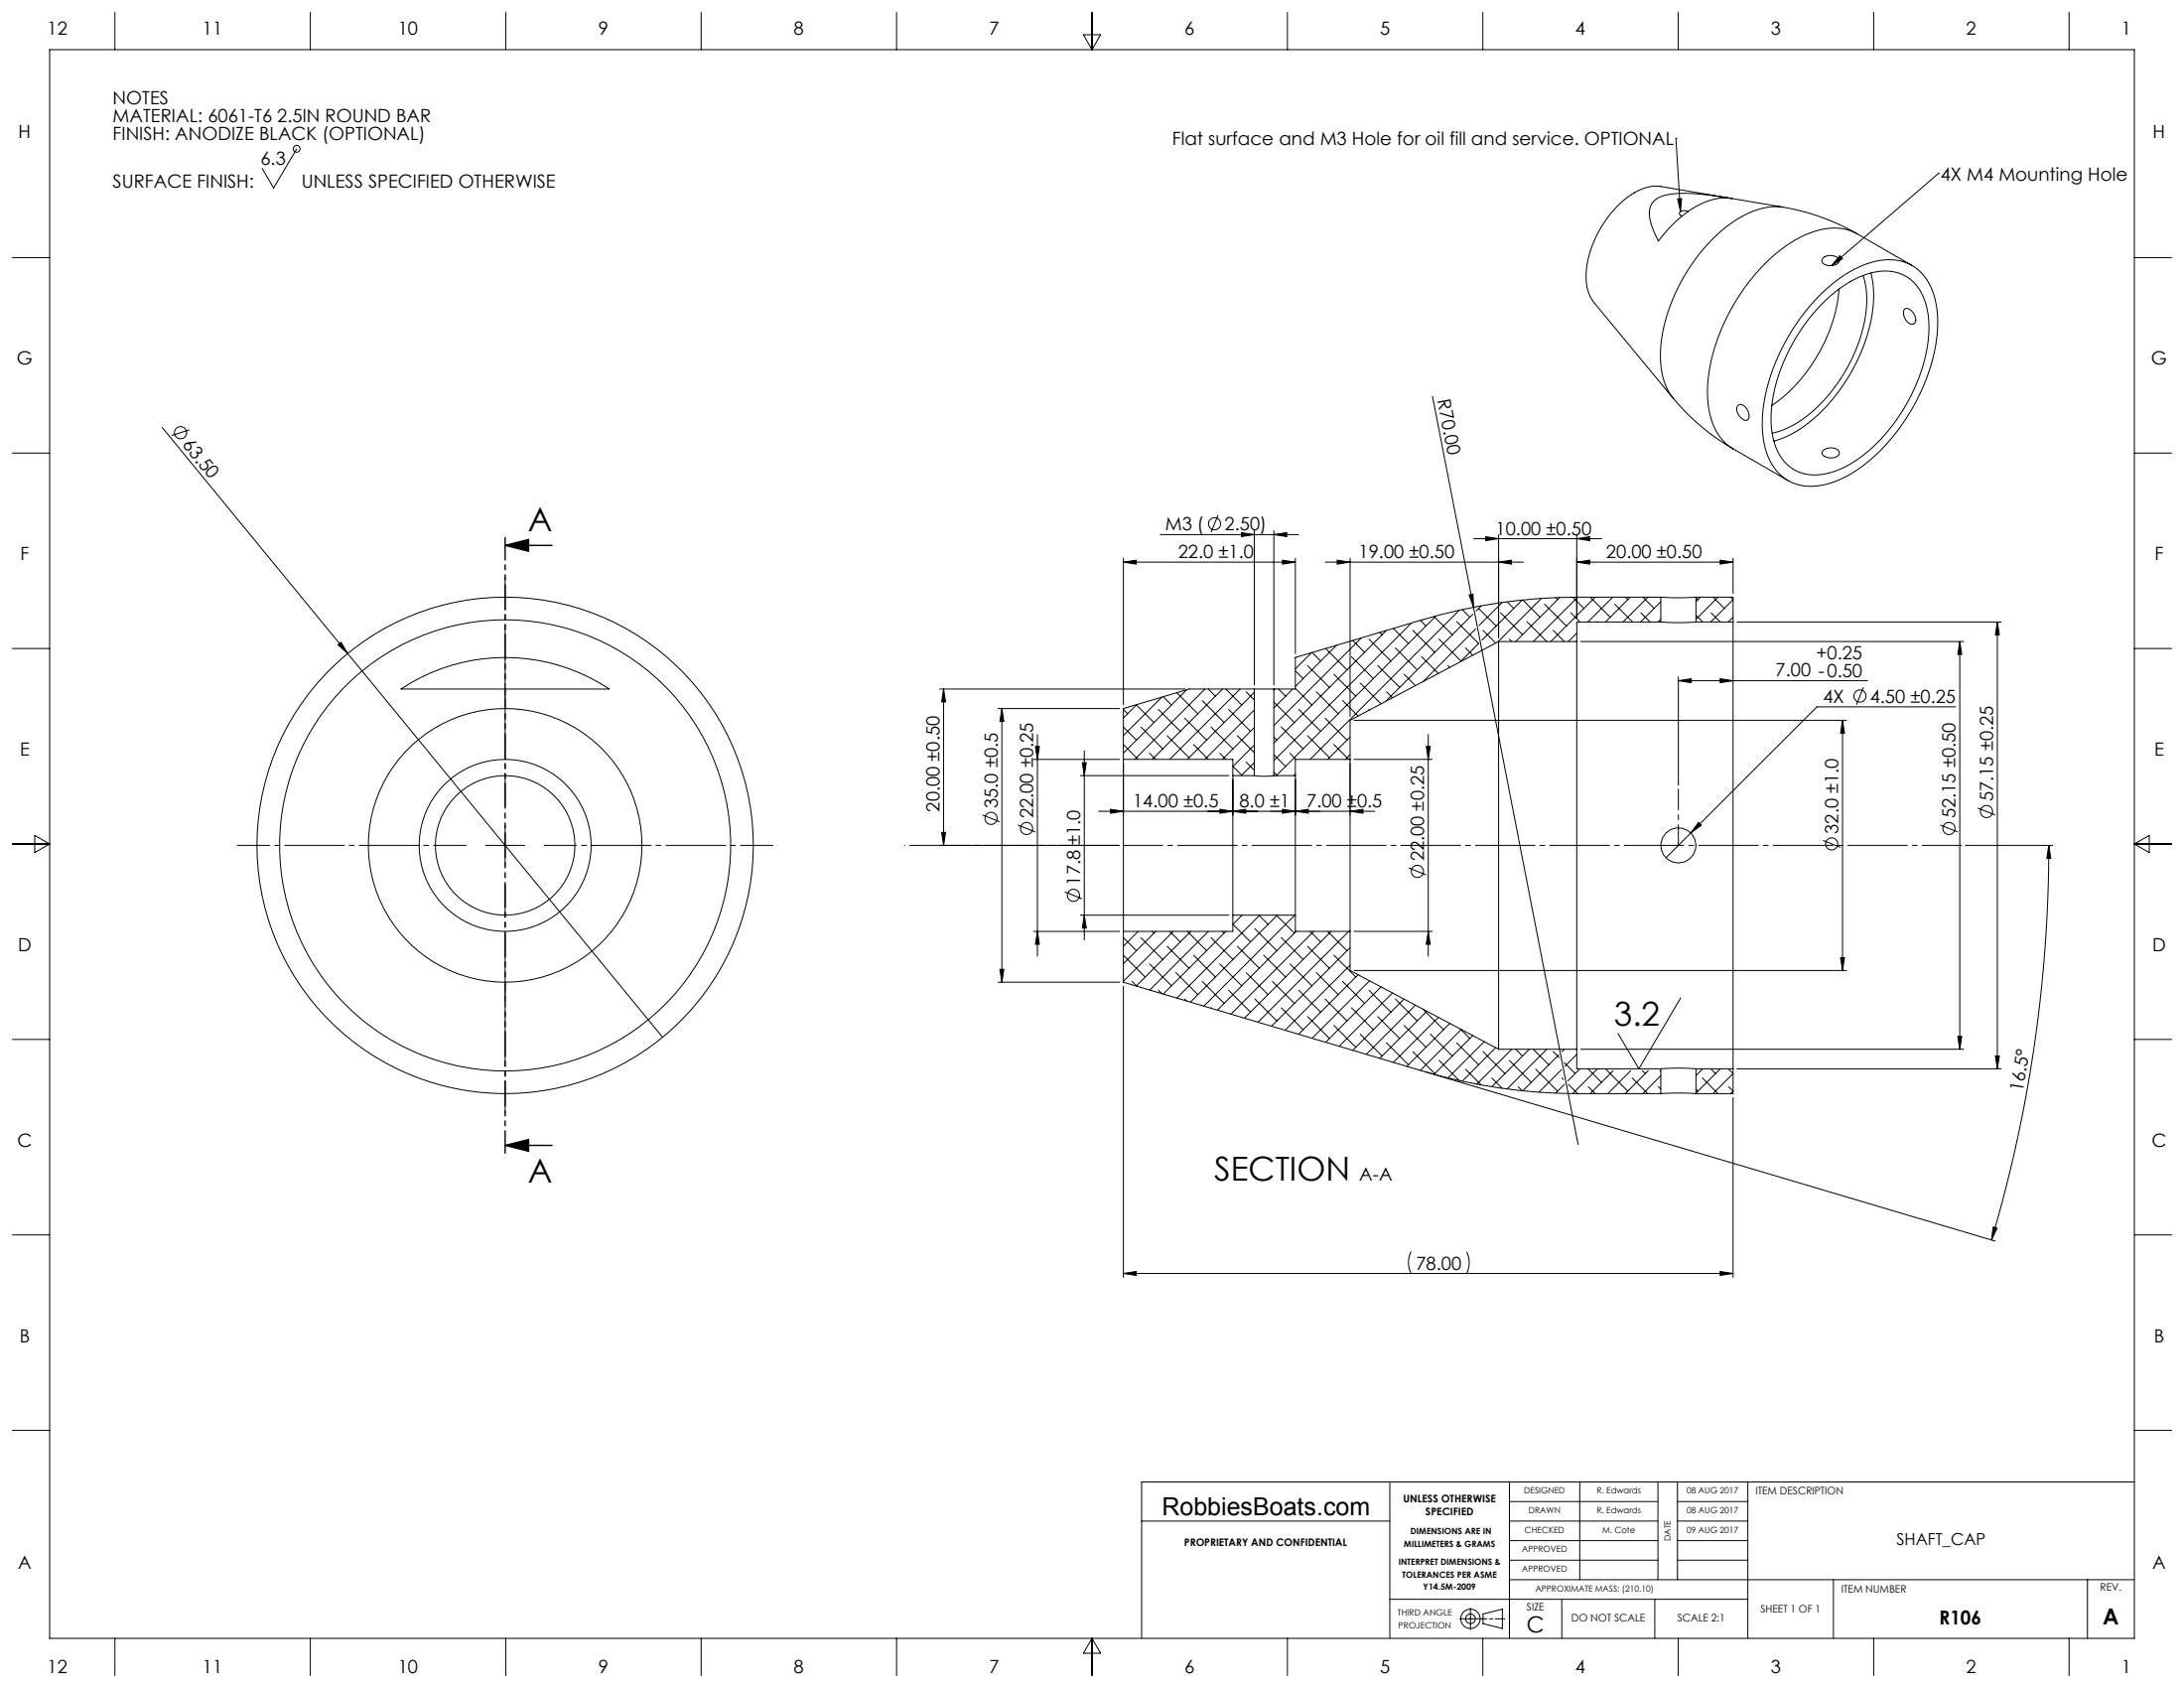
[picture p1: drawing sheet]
<svg xmlns="http://www.w3.org/2000/svg" width="559mm" height="432mm" viewBox="0 0 559 432" stroke-linecap="round" stroke-linejoin="round" font-family="sans-serif">
<g fill="none" stroke="#000" stroke-width=".25">
<path d="M12.7 12.7h533.4v406.4h-533.4zM29.4 3.2v9.5M79.4 3.2v9.5M129.4 3.2v9.5M179.4 3.2v9.5M229.4 3.2v9.5M277.2 8.9h4.4l-2.2 3.8zM279.4 3.2v9.5M329.4 3.2v9.5M379.4 3.2v9.5M429.4 3.2v9.5M479.4 3.2v9.5"/>
<path d="M529.4 3.2v9.5M75.9 38.1l-5.9 10-2.9-5M428.8 35.4h.1M428.8 35.4l1.2 18.7M429.2 50.9l1.1-.1-.3 3.3zM431.9 54.1a1.54 1.54 0 0 0-2.2 .5l.1 .4 .6 .3M442.4 50.7l-17.5-3a12 12 0 0 0-9.2 3.3 27.4 27.4 0 0 0-9.9 20.7 9.6 9.6 0 0 0 2 5.6l20.3 24.6M443.2 50.8l-8.3-1.2a21.1 21.1 0 0 0-10.6 1 4.6 4.6 0 0 0-2.1 5.5 21.8 21.8 0 0 0 2.1 5.6 27.3 27.3 0 0 1 14.4-10.8l1.8-.3 1.8 .1 14 2.3M456.3 53a56.5 56.5 0 0 1 18.9 6.8M456.3 53a18.2 18.2 0 0 0-13.2 4 45.8 45.8 0 0 0-18.3 33.3 17.2 17.2 0 0 0 3.3 11.6M475.2 59.8a13.9 13.9 0 0 0-12.5-.1 42.2 42.2 0 0 0-18.8 17.8 44.2 44.2 0 0 0-6.9 25.3 15.1 15.1 0 0 0 6 11.8l.4 .2M475.2 59.8l14 8.1"/>
<path d="M496 44.4h.1M496 44.4l-27.4 23.6M3.2 65.9h9.5M465.5 75.6a29.5 29.5 0 0 1 15.6-9 11.7 11.7 0 0 1 13.7 8.7 33.8 33.8 0 0 1-1.8 21.4 49.4 49.4 0 0 1-19.7 24.6 17.7 17.7 0 0 1-13.7 2.6 12.8 12.8 0 0 1-8.3-10.6 38.8 38.8 0 0 1 4.3-23.5 53.2 53.2 0 0 1 9.9-14.2zM465.9 78a26.5 26.5 0 0 1 14.9-8.6 10.5 10.5 0 0 1 11.9 8.3 32.1 32.1 0 0 1-2.4 20.7 43.5 43.5 0 0 1-17.5 20.7 14.8 14.8 0 0 1-12.9 1.5 12.2 12.2 0 0 1-6.5-10.2 38.9 38.9 0 0 1 6.1-24.1l2.6-3.8zM466.6 65.9a2.95 2.95 0 0 1 4 .6 1.88 1.88 0 0 1-2.2 1.5 1.66 1.66 0 0 1-2.2-1.7zM470.5 73.9a41.4 41.4 0 0 1-17.2 29.8M470.8 65.4l.6 .8-2.8 1.8zM476.7 70.5a28.2 28.2 0 0 1-1.9 19.1 39.4 39.4 0 0 1-16.6 19.5l-2.1 .9-2.7 .8M478.7 69.8a32.4 32.4 0 0 1-2.6 20.4 43.5 43.5 0 0 1-17.4 20.7l-2.2 1-2.6 .9M487.4 79a2.67 2.67 0 0 1 2.8 2.8 1.03 1.03 0 0 1-.5 1 1.03 1.03 0 0 1-1.2 0 3.2 3.2 0 0 1-1.4-3.5zM546.1 65.9h9.5"/>
<path d="M3.2 115.9h9.5M41.5 109.4l47.5 57.8M48.5 110l-4.6 1.4M366.5 101.4l10.5 53.9M428.1 101.9a56.4 56.4 0 0 0 15.3 12.9M443.4 114.8l14.1 8.1M444.6 103.8a1.26 1.26 0 0 1 1.9 .3 2.57 2.57 0 0 1 .6 3.4 2.66 2.66 0 0 1-2.8-2.9zM466.4 115.3a3.1 3.1 0 0 1 4.1 .1 1.14 1.14 0 0 1-.9 1.6 3 3 0 0 1-3.4-.9zM546.1 115.9h9.5M296.9 136.8h35.4M311.6 131.8l-1.7 4.4M317.6 136.2l3.3 .6-3.3 .5z"/>
<path d="M320.9 135.8v39.5M325.9 136.8l3.3-.6v1.1zM325.9 135.8v39.5M377.1 137.8h32.7M380.1 137.3l3.3 .5-3.3 .5zM383.4 136.8v26.3M403.4 137.8l3.3-.5v1zM403.4 136.8v21.3M287.4 143.8l3.3-.5v1zM287.4 142.8v37.5M287.4 143.8h44M328.1 143.3l3.3 .5-3.3 .5z"/>
<path d="M331.4 142.8v24.4M339.1 143.8h50.7M342.1 143.3l3.3 .5-3.3 .5zM345.4 142.8v40.5M361.1 159.4l-35.2 35.2M363.4 158.7l1.5 1.4M366.9 157.7l4.7 4.7M367.4 157.6l-40.8 40.8M372.7 159l5.6 5.6-4.6 4.7M373.4 156.1l-38.2 38.2M374.1 155.9l2 2M375.9 152.2l1-.2 .1 3.3z"/>
<path d="M376.9 157.1l-22.4 22.3M377 155.3l26.8 137.5M378.3 155.6l4.5 4.5M379 155l-1.3 1.3M383.4 143.8l3.3-.5v1zM383.9 156.8l5.6 5.6M384.3 154.1l-5.9 5.9M385.6 153.9l1.7 1.7M389.5 153.5l-10.3 10.3M389.6 153.5l4.4 4.4M390.7 159l5.1 5.1M394.4 153.1l-11.2 11.1"/>
<path d="M395.2 154.5l5.6 5.6M398 152.9l.5 .5M399.1 152.8l-11.3 11.3M401.9 156.8l2.3 2.3M402.4 152.8l2.9 2.8M403.4 143.8l3.3-.5v1zM403.4 143.8h40M403.7 152.8l-11.4 11.3M406.9 152.8l5.1 5.1M408.1 152.8l-11.3 11.3M408.6 159l.1 .1M412.6 152.8l-6.3 6.3"/>
<path d="M413.1 154.5l4.6 4.6M415.9 152.8l.6 .6M417.1 152.8l-6.3 6.3M419.9 156.8l2.3 2.3M420.3 152.8l2.9 2.8M421.6 152.8l-6.3 6.3M424.8 152.8l.1 .1M424.9 159.1l5 .2 4-.2M424.9 152.8l4.5 .1 4.5-.1M424.9 152.8h-21.1a140 140 0 0 0-39.9 5.7l-32.5 9.7v8.1h-5.5M424.9 159.1h-21.5v5M424.9 152.8v6.3"/>
<path d="M424.9 153.9l-5.1 5.2M424.9 158.4l-.7 .7M433.9 152.8h9.5v6.3M433.9 159.1h9.5M433.9 152.8v6.3M433.9 157.4l1.8 1.7M433.9 152.9l.6 .5M435.1 152.8l-1.2 1.1M437.8 156.8l2.4 2.3M438.3 152.8l2.9 2.8M439.6 152.8l-5.7 5.6M440.1 143.3l3.3 .5-3.3 .5z"/>
<path d="M442.8 152.8l.6 .6-5.7 5.7M443.4 159.1v114.3M443.4 157.9l-1.2 1.2M443.4 142.8v9M444.4 159.1h67.6M511 159.1v114.3M511 159.1l.6 3.3h-1.1zM3.2 165.9h9.5M86.5 164.9l.8-.6 1.7 2.9zM89 167.2l80.5 98.1M102.6 176.3a48.1 48.1 0 0 1 53.3 0zM240.4 176.3h62.9"/>
<path d="M241.4 176.3v40M241.4 176.3l.5 3.3h-1zM297.3 178.3l-9.9 9.9M297.6 178.2l2.1 2.1M301.1 177.2l5.4 5.4M303.6 176.4l-16.2 16.3M307.6 179.2l5.6 5.6M308.3 176.3l-18 18M309.1 176.3l1.9 1.8M312.8 176.3l-18 18M313.6 176.3l4.1 4M317.3 176.3l-18 18"/>
<path d="M318.8 177l2.1 2.1M320.9 176.3h5M320.9 176.3h-16.6l-16.9 5v13M320.9 176.3v22.1M320.9 177.1l-17.1 17.2M325.9 176.3v22.1M325.9 179.6l5.3 5.2M326.3 176.3l-.4 .3M327.1 176.3l1.8 1.8M330.8 176.3l-4.9 4.8M331.4 176.1l4.3 4.2M331.4 171.6l2 2"/>
<path d="M334.5 170.2l5.7 5.6M335.6 167l-4.2 4.1M335.7 166.9l2.2 2.2M336.8 177l5.6 5.6M339.2 165.9l5.4 5.5M341.3 172.5l5.6 5.6M342 165.1l-10.6 10.5M343.5 179.2l4 4M345.8 168l5.6 5.6M346.1 163.8l3 3.1M348 174.7l5.4 5.4M348.3 163.2l-22.4 22.4"/>
<path d="M350.3 163.5l5.6 5.6M352.5 170.2l5.6 5.6M353 161.8l.6 .6M354.7 161.3l-28.8 28.8M354.8 177l1.5 1.5M356.5 160.8l3.9 3.8M357 165.7l5.6 5.7M359.2 172.5l3 2.9M361.5 161.3l5.6 5.6M363.7 168l4.3 4.3M368.2 163.5l5.6 5.6M370.5 170.2l.5 .5"/>
<path d="M375 165.7l1.8 1.9M377.6 160.9l-13.5 13.5M379.4 161.3l3.3 3.2M383.4 164.1v104.3M383.4 164.1l-38 20.2v10M383.4 164.1h20M386.2 163.5l.6 .6M397.4 161.3l2.9 2.8M403.4 164.1v104.3M403.4 162l-2.1 2.1M404.4 164.1h98M429.4 174.1l3.3-.5v1z"/>
<path d="M429.4 173.1v27.8M429.4 174.1h48.4M440.1 173.6l3.3 .5-3.3 .5zM476.8 175.8l-1.8 4.5M501.4 164.1l.5 3.3h-1zM501.4 164.1v104.3M546.1 165.9h9.5M255.3 181.3h31.1M256.3 181.3l.5 3.3h-1zM256.3 181.3v70M264.4 194.3h22M264.9 191h1l-.5 3.3z"/>
<path d="M265.4 187.9v56.7M276.4 198.4h38M276.9 195.1h1l-.5 3.3zM277.4 192.1v48.4M287.4 194.3v44M287.4 194.3h28v4.1M287.4 190.5l3.8 3.8M287.4 186l3.4 3.3M287.4 181.5l1.1 1.1M287.4 195.3v13.2M290.7 180.3l4.6 4.5M290.9 180.2l-3.5 3.5"/>
<path d="M291.9 185.9l5.6 5.7M294.1 192.7l1.6 1.6M296.4 181.5l5.6 5.6M298.6 188.2l5.6 5.6M303.1 183.7l5.6 5.6M305.4 190.4l3.8 3.9M309.8 185.9l5.7 5.7M312.1 192.7l1.6 1.6M314.3 181.5l5.7 5.6M315.4 198.4v35.7M315.4 198.4h5.5M315.4 196l2.3 2.3"/>
<path d="M315.4 199.4v9.1M316.6 188.2l4.3 4.3M318.8 194.9l2.1 2.1M320.9 198.4l2.8 .2 2.2-.2M320.9 181.6l-12.6 12.7M320.9 186.1l-8.1 8.2M320.9 190.6l-5.5 5.5M320.9 195.1l-3.3 3.3M325.9 198.4h5.5M325.9 197.5l.9 .9M325.9 193l3 3.1M325.9 188.6l.8 .7"/>
<path d="M327.8 185.9l5.6 5.7M330.1 192.7l1.5 1.6M331.4 199.4v9.1M331.4 198.4v35.7M331.4 198l-.3 .4M332.3 181.5l5.6 5.6M334.5 188.2l5.7 5.6M339 183.7l5.6 5.6M341.3 190.4l3.8 3.9M345.4 195.3v13.2M345.4 194.3v44M345.4 194.3h-14v4.1"/>
<path d="M345.4 188.5l-5.7 5.8M345.4 193l-1.2 1.3M346.4 184.3h126M346.4 194.3h20M350.3 181.5l.1 .1M364.9 191h1l-.5 3.3zM365.4 187.9v56.7M471.4 184.3l.5 3.3h-1zM471.4 184.3v64M500.4 180.8h-35.5l-38.7 38.6M3.2 215.9h9.5M8.9 213.7l3.8 2.2-3.8 2.2z"/>
<path d="M124.2 216.3h10M129.2 211.3v10M240.4 216.3h46M240.9 213h1l-.5 3.3zM251.3 208.5l4.5 1.7M260.4 211l4.5 1.8M281.1 207.5h70.7M284.1 207l3.3 .5-3.3 .5zM312.1 207l3.3 .5-3.3 .5zM315.4 207.5l3.3-.5v1zM328.1 207l3.3 .5-3.3 .5zM331.4 207.5l3.3-.5v1z"/>
<path d="M345.4 207.5l3.3-.5v1zM434.6 210.4l.7 .7-2.7 2zM466.4 215l4.5 1.8M496.4 211l4.5 1.8M502.9 216.3h22.3M506 206.7l4.5 1.8M524.2 216.3l.5 3.3h-1zM524.2 216.3a354.7 354.7 0 0 1-14.7 100.9M546.1 215.9h9.5M546.1 215.9l3.8-2.2v4.4zM264.4 238.3h22M265.4 238.3l.5 3.3h-1z"/>
<path d="M272.4 228.1l4.5 1.8M276.4 234.1h38M277.4 234.1l.5 3.3h-1zM287.4 238.3v13l76.5 22.7a140 140 0 0 0 39.9 5.8h21.1M287.4 239.9l3.4 3.3M291.2 238.3l-3.8 3.7M291.9 239.8l5.6 5.6M294.8 238.3l.5 .4M295.7 238.3l-8.3 8.2M299.3 238.3l2.7 2.7M300.2 238.3l-12.8 12.7M303.8 238.3l4.9 4.9"/>
<path d="M304.7 238.3l-14 13.9M309.2 238.3l-15 15M309.8 239.8l5.7 5.6M312.8 238.3l.4 .4M313.7 238.3l-16.1 16M315.4 234.1v4.2h-28M315.4 234.1h16M315.4 236.4l4.6 4.6M317.6 234.1l.1 .1M317.8 234.1l-2.4 2.4M321.1 237.6l5.6 5.6M322.1 234.1l2.3 2.4"/>
<path d="M322.3 234.1l-21.2 21.2M326.6 234.1l4.6 4.6M326.8 234.1l-22.2 22.2M327.8 239.8l5.6 5.6M331.3 234.1l-23.3 23.3M331.4 234.1v4.2h14M331.6 238.3l-20.1 20.1M335.2 238.3l2.7 2.7M336.1 238.3l-21.2 21.1M339.7 238.3l4.9 4.9M340.6 238.3l-22.2 22.2M345.1 238.3l-23.2 23.2"/>
<path d="M345.4 238.3v10l38 20.1M346.4 238.3h20M360.4 222l4.5 1.8M365.4 238.3l.5 3.3h-1zM255.3 251.3h31.1M255.8 248h1l-.5 3.3zM287.4 244.4l5.6 5.5M287.4 252.3v74.5M289.6 251.1l1.3 1.2M294.1 246.6l5.6 5.6M296.4 253.3l.9 .9M298.6 242.1l5.6 5.6"/>
<path d="M300.9 248.8l5.6 5.6M303.1 255.5l.5 .6M305.4 244.3l5.6 5.6M307.6 251.1l5.6 5.6M309.8 257.8l.2 .2M312.1 246.6l5.6 5.6M314.3 253.3l5.7 5.6M316.6 242.1l5.6 5.6M318.8 248.8l5.6 5.6M321.1 255.5l5.6 5.7M323.3 244.3l5.6 5.6M325.6 251.1l5.6 5.6"/>
<path d="M327.8 257.8l5.6 5.6M330.1 246.6l5.6 5.6M332.3 253.3l5.6 5.6M334.5 242.1l5.7 5.6M336.8 248.8l5.6 5.6M339 255.5l5.6 5.7M341.3 244.3l5.6 5.6M343.5 251.1l5.6 5.6M345.4 242.4l-20.1 20.1M345.4 246.9l-16.6 16.6M345.8 257.8l5.6 5.6M346.4 248.3h126"/>
<path d="M347.5 249.3l-15.2 15.3M350.3 253.3l5.6 5.6M350.4 250.9l-14.7 14.7M353.4 252.5l-14.2 14.1M356.3 254l-13.7 13.6M357 255.5l5.6 5.7M359.2 255.6l-13.1 13.1M362.2 257.1l-12.6 12.6M364.1 258.2l5.2 5.2M365.1 258.7l-12.1 12M430 255.3l-10.7 18.1-5.3-9.1M470.9 245h1l-.5 3.3z"/>
<path d="M3.2 265.9h9.5M334.5 260l5.7 5.6M341.3 262.3l5.6 5.6M348 264.5l5.6 5.6M352.5 260l5.6 5.6M354.8 266.8l5.6 5.6M359.2 262.3l5.7 5.6M361.5 269l5.6 5.6M364.9 274.3l145.6 43.2M366 264.5l5.6 5.6M368 260.2l-11.5 11.6M368.2 271.3l5.2 5.1"/>
<path d="M371 261.8l-11 11M372.7 266.8l5.6 5.6M373.7 263.2l2.4 2.4M373.9 263.3l-10.5 10.5M375 273.5l4 4M376.8 264.9l-9.9 9.9M379.4 269l5.7 5.6M379.8 266.5l-9.3 9.2M381.7 275.8l2.6 2.6M382.7 268l-8.6 8.6M383.4 268.4h20M386.2 271.3l5.6 5.6"/>
<path d="M386.8 268.4l-8.9 8.9M387.8 268.4l1.7 1.7M388.4 278l1.1 1M391.3 268.4l-9.6 9.6M392.3 268.4l4 4M392.9 273.5l5.6 5.6M395.8 268.4l-10.2 10.2M397.4 269l1.5 1.5M398.8 269.9l-9.2 9.1M399.5 273.6l-5.7 5.8M399.7 275.8l.3 .3M400.2 271.8l2.8 2.8"/>
<path d="M400.3 268.4l-.6 .6M400.3 277.4l-2.3 2.2M401.3 277.4l2.4 2.4M403.4 268.4v5h21.5M403.4 269.7l-3 3.1M404.2 273.4l-3.1 3.1M404.4 268.4h98M406.3 273.4l3.5 3.5M406.4 278l1.7 1.8M408.7 273.4l-6.3 6.3M410.9 273.5l5.6 5.6M412.8 273.9l-5.9 5.9"/>
<path d="M417.2 273.9l-5.8 5.9M417.6 275.8l4 4M420.2 273.9l.8 .7M421.7 273.9l-5.8 5.9M424.3 278l.6 .6M424.7 273.9l.2 .2M424.9 273.4l5-.2 4 .2M424.9 279.8l4.6-.2 4.4 .2M424.9 273.4v6.4M424.9 275.2l-4.6 4.6M424.9 279.7l-.1 .1M433.9 273.4h9.5"/>
<path d="M433.9 273.4v6.4M433.9 278.6l.6 .5M435.6 275.8l4 4M435.7 273.4l-1.8 1.7M437.7 273.4l1.2 1.2M440.2 273.4l-6.3 6.2M442.2 273.4l1.2 1.2-5.1 5.2M442.3 278l1.1 1.1-.6 .7M443.4 273.4v6.4h-9.5M444.4 273.4h67.6M500.9 265.1h1l-.5 3.3zM510.5 270.1h1.1l-.6 3.3z"/>
<path d="M546.1 265.9h9.5M443.4 280.8v46M3.2 315.9h9.5M510 313.9l1 .3-1.5 3zM546.1 315.9h9.5M287.4 325.8l3.3-.6v1.1zM287.4 325.8h156M361 320.2a6.2 6.2 0 0 0 0 5.6M375.3 320.2a6.2 6.2 0 0 1 0 5.6M440.1 325.2l3.3 .6-3.3 .5zM3.2 365.9h9.5M355.6 379.1v40"/>
<path d="M386.2 379.1v40M404.2 379.1v25M424.2 379.1v25M429.2 379.1v25M447.2 379.1v40M546.1 365.9h9.5M546.1 379.1h-254v40M292.1 389.1h63.5M386.2 389.1h38M386.2 384.1h38M386.2 394.1h38M386.2 399.1h38"/>
<path d="M429.2 389.1h18M429.2 384.1h18M429.2 394.1h18M429.2 399.1h18M29.4 419.1v9.5M79.4 419.1v9.5M129.4 419.1v9.5M179.4 419.1v9.5M229.4 419.1v9.5M279.4 419.1v9.5M279.4 419.1l2.2 3.8h-4.4zM329.4 419.1v9.5"/>
<path d="M355.6 409.1h91.6M373.5 414.1h6.9M376.2 411.4v5.4M379.4 419.1v9.5M379.4 412.9l5-1.3v5l-5-1.3zM381.1 414.1h.9M382.6 414.1h2.4M386.2 404.1h159.9M399.6 409.1v10M423.4 409.1v10M429.4 419.1v9.5M469.1 404.1v15"/>
<path d="M479.4 419.1v9.5M529.4 419.1v9.5M534.1 404.1v15"/>
<circle cx="75.9" cy="38.1" r=".87"/>
<circle cx="46.2" cy="110.7" r="1.56"/>
<circle cx="310.8" cy="134" r="1.56"/>
<circle cx="475.9" cy="178" r="1.56"/>
<circle cx="129.2" cy="216.3" r="57.7"/>
<circle cx="129.2" cy="216.3" r="63.5"/>
<circle cx="129.2" cy="216.3" r="17.8"/>
<circle cx="129.2" cy="216.3" r="22"/>
<circle cx="129.2" cy="216.3" r="35"/>
<circle cx="253.6" cy="209.3" r="1.56"/>
<circle cx="262.7" cy="211.9" r="1.56"/>
<circle cx="429.4" cy="216.3" r="4.5"/>
<circle cx="468.7" cy="215.9" r="1.56"/>
<circle cx="498.7" cy="211.9" r="1.56"/>
<circle cx="508.3" cy="207.6" r="1.56"/>
<circle cx="274.7" cy="229" r="1.56"/>
<circle cx="362.7" cy="222.9" r="1.56"/>
<circle cx="376.2" cy="414.1" r="1.24"/>
<circle cx="376.2" cy="414.1" r="2.47"/>
</g>
<path d="M129.2 139.5h12M129.2 139.5l6-1.5v3zM129.2 293h12M129.2 293l6-1.5v3z" fill="none" stroke="#000" stroke-width=".35"/>
<path d="M119.2 216.3h-58.5M129.2 206.3v-58.5M139.2 216.3h58.5M129.2 226.3v58.5" fill="none" stroke="#000" stroke-width=".25" stroke-dasharray="15.2 1.3 1.3 1.3" stroke-dashoffset="6.9"/>
<path d="M129.2 137.5v157.5" fill="none" stroke="#000" stroke-width=".35" stroke-dasharray="6.3 1.3 1.3 1.3 1.3 1.3" stroke-dashoffset=".6"/>
<path d="M287.4 216.3h214.5" fill="none" stroke="#000" stroke-width=".25" stroke-dasharray="15.2 1.3 1.3 1.3" stroke-dashoffset="5.2"/>
<path d="M287.4 216.3h-55.9" fill="none" stroke="#000" stroke-width=".25" stroke-dasharray="15.2 1.3 1.3 1.3" stroke-dashoffset="-1.3"/>
<path d="M429.4 216.3v-14.4" fill="none" stroke="#000" stroke-width=".25" stroke-dasharray="15.2 1.3 1.3 1.3" stroke-dashoffset="9.9"/>
<g fill="#000">
<path d="M375.9 152.2l1-.2 .1 3.3zM86.5 164.9l.8-.6 1.7 2.9z"/>
<path d="M470.8 65.4l.6 .8-2.8 1.8zM429.2 50.9l1.1-.1-.3 3.3z"/>
<path d="M129.2 139.5l6-1.5v3zM129.2 293l6-1.5v3z"/>
<path d="M403.4 143.8l3.3-.5v1zM440.1 143.3l3.3 .5-3.3 .5z"/>
<path d="M429.4 174.1l3.3-.5v1zM440.1 173.6l3.3 .5-3.3 .5z"/>
<path d="M256.3 181.3l.5 3.3h-1zM255.8 248h1l-.5 3.3zM264.9 191h1l-.5 3.3zM265.4 238.3l.5 3.3h-1zM276.9 195.1h1l-.5 3.3zM277.4 234.1l.5 3.3h-1zM364.9 191h1l-.5 3.3zM365.4 238.3l.5 3.3h-1zM501.4 164.1l.5 3.3h-1zM500.9 265.1h1l-.5 3.3z"/>
<path d="M240.9 213h1l-.5 3.3zM241.4 176.3l.5 3.3h-1z"/>
<path d="M315.4 207.5l3.3-.5v1zM284.1 207l3.3 .5-3.3 .5zM331.4 207.5l3.3-.5v1zM312.1 207l3.3 .5-3.3 .5zM403.4 137.8l3.3-.5v1zM380.1 137.3l3.3 .5-3.3 .5zM383.4 143.8l3.3-.5v1zM342.1 143.3l3.3 .5-3.3 .5zM328.1 143.3l3.3 .5-3.3 .5zM287.4 143.8l3.3-.5v1zM325.9 136.8l3.3-.6v1.1zM317.6 136.2l3.3 .6-3.3 .5z"/>
<path d="M328.1 207l3.3 .5-3.3 .5zM345.4 207.5l3.3-.5v1zM434.6 210.4l-2 2.7 2.7-2zM287.4 325.8l3.3-.6v1.1zM440.1 325.2l3.3 .6-3.3 .5z"/>
<path d="M470.9 245h1l-.5 3.3zM471.4 184.3l.5 3.3h-1z"/>
<path d="M510.5 270.1h1.1l-.6 3.3zM511 159.1l.6 3.3h-1.1z"/>
<path d="M510 313.9l1 .3-1.5 3zM524.2 216.3l.5 3.3h-1z"/>
</g>
<g font-size="8.5">
<text x="135.1" y="135.8">A</text>
<text x="413" y="262.5">3.2</text>
<text x="135.1" y="302.6">A</text>
<text x="310.7" y="302">SECTION</text>
</g>
<text font-size="6.3" x="297.3" y="387.6">RobbiesBoats.com</text>
<g font-size="5.7">
<text x="390.6" y="417.6">C</text>
<text x="538" y="415.6">A</text>
</g>
<text font-size="4.9" x="496.2" y="415.5">R106</text>
<g font-size="4.7">
<text x="12.1" y="8.8">12</text>
<text x="51.8" y="8.8">11</text>
<text x="101.8" y="8.8">10</text>
<text x="153.1" y="8.8">9</text>
<text x="203.1" y="8.8">8</text>
<text x="253.1" y="8.8">7</text>
<text x="303.1" y="8.8">6</text>
<text x="353.1" y="8.8">5</text>
<text x="403.1" y="8.8">4</text>
<text x="453.1" y="8.8">3</text>
<text x="503.1" y="8.8">2</text>
<text x="542.8" y="8.8">1</text>
<text x="28.9" y="26.8">NOTES</text>
<text x="4.7" y="35.4">H</text>
<text x="28.9" y="31.3">MATERIAL: 6061-T6 2.5IN ROUND BAR</text>
<text x="28.9" y="35.8">FINISH: ANODIZE BLACK (OPTIONAL)</text>
<text x="550.8" y="35.4">H</text>
<text x="299.9" y="37.1">Flat surface and M3 Hole for oil fill and service. OPTIONAL</text>
<text x="66.7" y="42.1">6.3</text>
<text x="496.5" y="46.1">4X M4 Mounting Hole</text>
<text x="28.9" y="48.1">SURFACE FINISH:</text>
<text x="77.1" y="48.1">UNLESS SPECIFIED OTHERWISE</text>
<text x="4.3" y="93.3">G</text>
<text x="550.4" y="93.3">G</text>
<text x="367.8" y="102.5" transform="rotate(79 367.8 102.5)">R70.00</text>
<text x="46.5" y="113.8" transform="rotate(51 46.5 113.8)">63.50</text>
<text x="298.2" y="135.7">M3 (</text>
<text x="313.3" y="135.7">2.50)</text>
<text x="382.7" y="136.8">10.00 ±0.50</text>
<text x="5.2" y="143.3">F</text>
<text x="301.4" y="142.8">22.0 ±1.0</text>
<text x="347.6" y="142.8">19.00 ±0.50</text>
<text x="411" y="142.8">20.00 ±0.50</text>
<text x="551.3" y="143.3">F</text>
<text x="454.3" y="173.1">7.00 -0.50</text>
<text x="464.7" y="168.6">+0.25</text>
<text x="466.5" y="179.8">4X</text>
<text x="478.5" y="179.8">4.50 ±0.25</text>
<text x="5.1" y="193.3">E</text>
<text x="551.2" y="193.3">E</text>
<text x="240.4" y="207.7" transform="rotate(-90 240.4 207.7)">20.00 ±0.50</text>
<text x="255.3" y="206.8" transform="rotate(-90 255.3 206.8)">35.0 ±0.5</text>
<text x="264.4" y="209.4" transform="rotate(-90 264.4 209.4)">22.00 ±0.25</text>
<text x="289.9" y="206.5">14.00 ±0.5</text>
<text x="317.1" y="206.5">8.0 ±1</text>
<text x="334.3" y="206.5">7.00 ±0.5</text>
<text x="500.4" y="209.4" transform="rotate(-90 500.4 209.4)">52.15 ±0.50</text>
<text x="510" y="205" transform="rotate(-90 510 205)">57.15 ±0.25</text>
<text x="470.4" y="213.3" transform="rotate(-90 470.4 213.3)">32.0 ±1.0</text>
<text x="364.4" y="220.3" transform="rotate(-90 364.4 220.3)">22.00 ±0.25</text>
<text x="276.4" y="226.5" transform="rotate(-90 276.4 226.5)">17.8 ±1.0</text>
<text x="4.6" y="243.3">D</text>
<text x="550.7" y="243.3">D</text>
<text x="517.5" y="279.5" transform="rotate(-81 517.5 279.5)">16.5°</text>
<text x="4.4" y="293.3">C</text>
<text x="550.5" y="293.3">C</text>
<text x="347.8" y="302">A-A</text>
<text x="362.3" y="324.7">78.00</text>
<text x="5" y="343.3">B</text>
<text x="551.1" y="343.3">B</text>
<text x="4.6" y="401.3">A</text>
<text x="550.7" y="401.3">A</text>
<text x="12.1" y="427.9">12</text>
<text x="51.8" y="427.9">11</text>
<text x="101.8" y="427.9">10</text>
<text x="153.1" y="427.9">9</text>
<text x="203.1" y="427.9">8</text>
<text x="253.1" y="427.9">7</text>
<text x="303.1" y="427.9">6</text>
<text x="353.1" y="427.9">5</text>
<text x="403.1" y="427.9">4</text>
<text x="453.1" y="427.9">3</text>
<text x="503.1" y="427.9">2</text>
<text x="542.8" y="427.9">1</text>
</g>
<text font-size="4.2" x="485.3" y="395.3">SHAFT_CAP</text>
<g font-size="2.7">
<text x="449.2" y="382.4">ITEM DESCRIPTION</text>
<text x="359" y="384.2">UNLESS OTHERWISE</text>
<text x="364.7" y="387.7">SPECIFIED</text>
<text x="303" y="395.4">PROPRIETARY AND CONFIDENTIAL</text>
<text x="471.2" y="407.4">ITEM NUMBER</text>
<text x="537.4" y="406.9">REV.</text>
<text x="390.7" y="411.9">SIZE</text>
<text x="450.5" y="412.4">SHEET 1 OF 1</text>
<text x="402" y="414.8">DO NOT SCALE</text>
<text x="429.2" y="414.9">SCALE 2:1</text>
</g>
<g font-size="2.2">
<text x="390" y="382.1">DESIGNED</text>
<text x="408.5" y="382.1">R. Edwards</text>
<text x="431.6" y="382.1">08 AUG 2017</text>
<text x="391.1" y="387.1">DRAWN</text>
<text x="408.5" y="387.1">R. Edwards</text>
<text x="431.6" y="387.1">08 AUG 2017</text>
<text x="359.2" y="395.7">MILLIMETERS &amp; GRAMS</text>
<text x="360.9" y="392.5">DIMENSIONS ARE IN</text>
<text x="390.1" y="392.1">CHECKED</text>
<text x="410" y="392.1">M. Cote</text>
<text x="427.5" y="394.2" transform="rotate(-90 427.5 394.2)">DATE</text>
<text x="431.6" y="392.1">09 AUG 2017</text>
<text x="357.8" y="400.4">INTERPRET DIMENSIONS &amp;</text>
<text x="389.4" y="397.1">APPROVED</text>
<text x="358.8" y="403.5">TOLERANCES PER ASME</text>
<text x="364.1" y="406.7">Y14.5M-2009</text>
<text x="389.4" y="402">APPROVED</text>
<text x="392.9" y="407.1">APPROXIMATE MASS: (210.10)</text>
<text x="357.6" y="413.3">THIRD ANGLE</text>
<text x="357.8" y="416.6">PROJECTION</text>
</g>
</svg>
